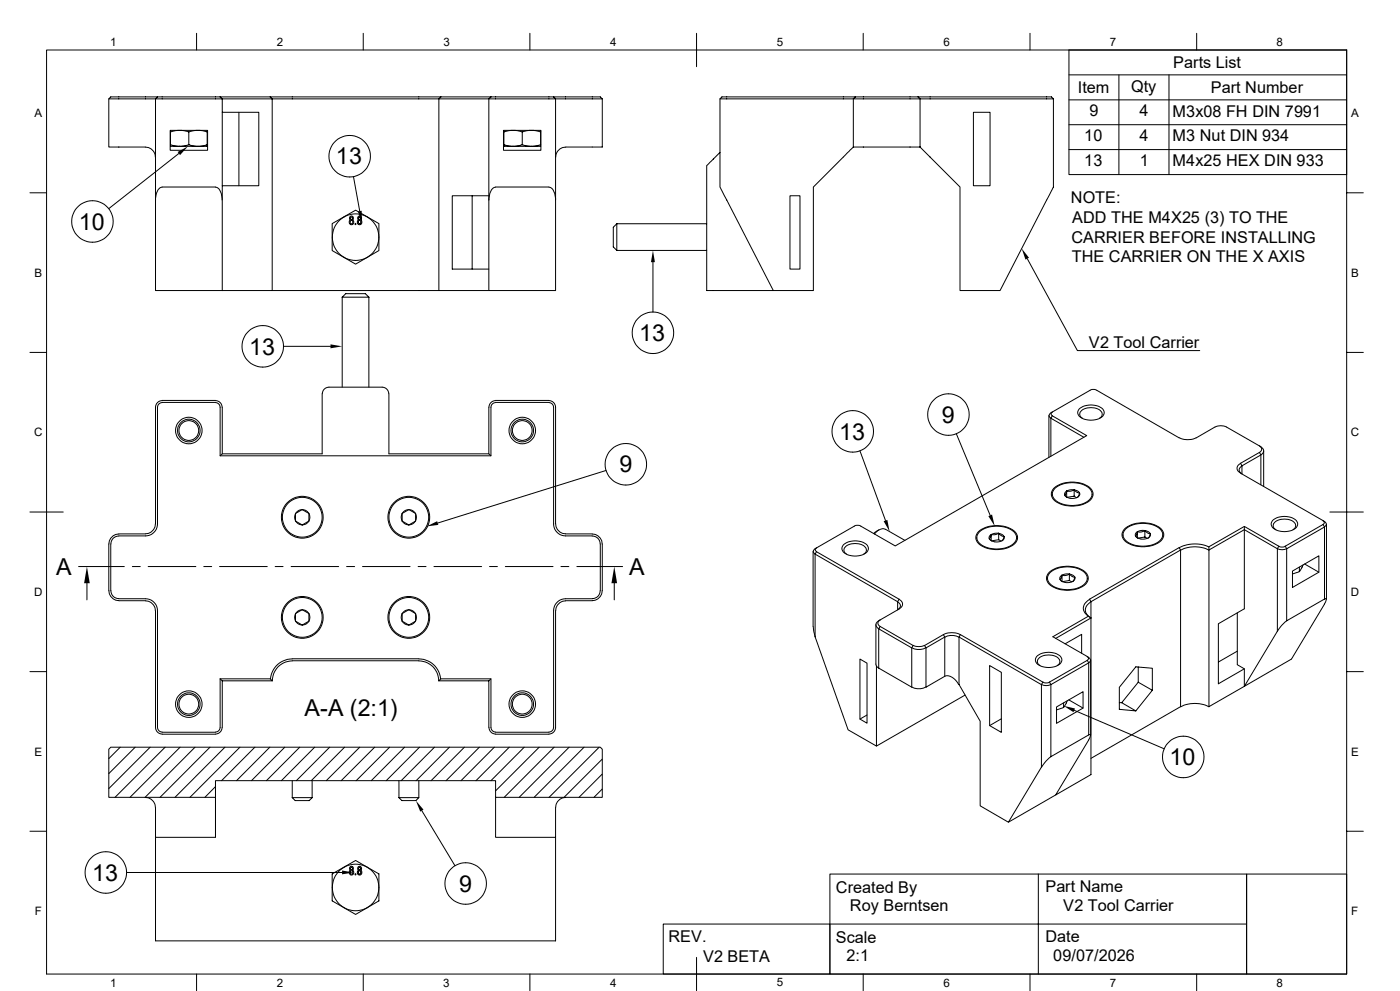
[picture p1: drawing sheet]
<svg xmlns="http://www.w3.org/2000/svg" width="420mm" height="297mm" viewBox="0 0 420 297" stroke-linecap="round" stroke-linejoin="round" font-family="sans-serif">
<g fill="none" stroke="#000" stroke-width=".3">
<path d="M14 15h390v276.9h-390zM59 10v5M109 10v5M159 10v5M209 10v10M259 10v5M309 10v5M359 10v5M404 15h-83.3v37.3h83.3M32.6 29.6v14.5h11a3 3 0 0 1 3 3M47.2 29h-14l-.6 .6h14.1v57.5h35M47.2 29h18.8"/>
<path d="M47.2 29l-.5 .6h20M51.1 39.1h11.2v5.9h-11.2zM51.1 39.1v.4M56.6 39.5l-2.1-.4h-1.6l-1.8 .4v3.8M62.1 39.1v4.2M62.1 39.5l-2.1-.4h-1.6l-1.8 .4v3.8M66 29h15.1M66 29l.7 .6M66.7 33.7h10.9v22h-10.9M66.7 29.6v57.5M66.7 29.6h15M71.7 33.7v22"/>
<path d="M81.1 29h51.1M81.1 29l.6 .6M81.7 29.6h50M131.7 29.6v57.5h-44h-6v-57.5M131.7 29.6h14.9v57.5h20.1v-57.5M132.2 29l-.5 .6M132.2 29h15.1M147.3 29h18.8M147.3 29l-.7 .6h20.1M151 39.1h11.3v5.9h-11.3zM151.2 39.1v.4M156.7 39.5l-2.1-.4-2 .1-1.4 .3v3.8"/>
<path d="M162.2 39.1v4.2M162.2 39.5l-2.1-.4-2 .1-1.4 .3v3.8M166.1 29h14l.6 .6M166.1 29l.6 .6M166.7 29.6h14M180.7 29.6v14.5h-11a3.1 3.1 0 0 0-3 3M216 29.6v26.4l16 31.1h12v-31.1l12-11.9M256.6 29h-40l-.6 .6h40v14.5h20M256.6 29h18.8M256.6 29l-.6 .6h20M275.4 29h40l.6 .6M275.4 29l.6 .6"/>
<path d="M276 29.6h40M276 29.6v14.5M292 33.7h5v22h-5zM316 29.6v26.4l-16 31.1h-12v-31.1l-12-11.9M320.7 22.4h83.3M320.7 29.9h83.3M320.7 37.4h83.3M335.7 22.4v29.9M350.7 22.4v29.9M9 57.8h5M48.6 56h16M48.6 56.1a2.75 2.75 0 0 0-1.9 2.8v1"/>
<path d="M51.1 43.3v.6h2.8M51.1 43.3l2.8 .6M53.6 46l-21 16.5M56.6 43.3l2.3 .6 1.6-.1 1.6-.5M56.6 43.3l-2.7 .6M62.1 43.3v.6h-8.2M64.6 56.1a2.75 2.75 0 0 1 1.9 2.8l.1 1M106 53l1.9 10.2M141.6 58.7v21.9M146.6 58.7h-10.9v21.9h10.9M148.7 56h16M148.7 56.1a2.75 2.75 0 0 0-1.9 2.8l-.1 1"/>
<path d="M151.2 43.3v.6h2.7M151.2 43.3l2.7 .6M156.7 43.3l2.2 .6 1.6-.1 1.7-.5M156.7 43.3l-2.8 .6M162.2 43.3v.6h-8.3M164.7 56.1a2.75 2.75 0 0 1 1.9 2.8l.1 1M216 45.7l-4 3.9v37.5h20M237 58.7h3v21.9h-3zM320.7 44.8h83.3M404 57.8h5M99.7 67l7-4 7 4v8.1l-7 4.1-7-4.1zM105 64.9l.7-.1 .3 .4v.5a.26 .26 0 0 0-.2 .3 .26 .26 0 0 0 .2 .2v.9l-.4 .3-.7-.3-.1-.9a.32 .32 0 0 0 .4-.3 .32 .32 0 0 0-.3-.3z"/>
<path d="M106.5 67h.3v.3h-.3zM107.4 65l.4-.3 .4 .1 .3 .4-.1 .5a.3 .3 0 0 0-.2 .3 .3 .3 0 0 0 .3 .3v.7l-.8 .4-.4-.4v-.8a.3 .3 0 0 0 .3-.3 .3 .3 0 0 0-.3-.3zM185 67.1l-1 1v5.9l1 1.1M185 67.1v8M185 67.1h27M185 75.1h27M195.9 78.6v14.9M308.2 77.6l15 27.5h36.7M102.7 89.1l1-1.1h5.9l1.1 1.1M102.7 89.1h8M102.7 89.1v26.9M110.7 89.1v26.9"/>
<path d="M131.7 87.1h14.9M9 105.6h5M85.1 103.8h14M116.6 118a2.02 2.02 0 0 0-2-2h-15.9a2.02 2.02 0 0 0-2 2l-.1 18h-29.9M116.7 118v18h29.9M329 117a1.99 1.99 0 0 0-2 0l-11.3 6.5a.98 .98 0 0 0-.9 .8 .98 .98 0 0 0 .5 1M329 117l24.7 14.2M404 105.6h5M48.6 120.6h16M48.6 120h16M48.6 120.7a1.45 1.45 0 0 0-1.4 1.3v35a3.6 3.6 0 0 1-3.6 3.6h-8a2.38 2.38 0 0 0-2.3 2.4M48.6 120.1a2.02 2.02 0 0 0-1.9 1.9v35"/>
<path d="M64.6 120.1a2.02 2.02 0 0 1 2 1.9M64.6 120.6a1.45 1.45 0 0 1 1.4 1.4v14.6h81.3v-14.6a1.45 1.45 0 0 1 1.4-1.3M66.7 122v14l-.7 .6M146.6 122v14l.7 .6M148.7 120.6h16M148.7 120h16M148.7 120.1a2.02 2.02 0 0 0-2 1.9M164.7 120.1a2.02 2.02 0 0 1 2 1.9v35M164.7 120.6a1.45 1.45 0 0 1 1.4 1.4v35a3.6 3.6 0 0 0 3.6 3.6l8 .1a2.38 2.38 0 0 1 2.4 2.3l-.1 14a2.31 2.31 0 0 1-2.3 2.4M258 135.1l7.6 20.9M286.9 130l10.2 24.5M314.7 124.5v12.6"/>
<path d="M315.3 125.3l.4-.7 10.3 6-57.4 33-10.4-5.9a1.99 1.99 0 0 0-1.9 0l-11.8 6.8M315.3 125.3l9.9 5.8M315.3 125.3v11.4M315.7 123.5a.57 .57 0 0 0-.4 .5 .57 .57 0 0 0 .4 .6M323.7 122.6a5.5 5.5 0 0 1 7.3 .3 1.89 1.89 0 0 1-1.4 2.6 5.5 5.5 0 0 1-6.1-1.1l-.2-.7zM324.7 125.3a1.5 1.5 0 0 1-.7-1.5 1.5 1.5 0 0 1 1.2-1.2 4.6 4.6 0 0 1 5.3 1l.1 .9-.7 .8M353.8 131.2a5.7 5.7 0 0 0 5.1 0M364.5 128l-5.6 3.2M364.5 128a4 4 0 0 1 3.4 0l9.9 5.6M372.2 138.9a1.51 1.51 0 0 0-1.1 1.4 1.51 1.51 0 0 0 1.1 1.5M372.6 139.6v2.4M372.6 139.7a1.22 1.22 0 0 0-.9 1.1 1.22 1.22 0 0 0 .8 1.2"/>
<path d="M377.8 135.6l-5.6 3.3 .4 .7M377.8 135.6l.4 .8M377.8 133.6a1.04 1.04 0 0 1 .7 1 1.04 1.04 0 0 1-.7 1M377.8 133.6l.4 .3M378.2 133.9a1.24 1.24 0 0 1 .9 1.2 1.24 1.24 0 0 1-.9 1.2M378.2 136.4l-5.6 3.2M378.2 136.4v8.9M379.1 135.1v10.7M9 153.5h10M46.6 157a3 3 0 0 1-3 3M88.6 153.9l1.4-.8a1.54 1.54 0 0 1 1.9 .4h.2a1.26 1.26 0 0 1 .6 1.7v.2a1.22 1.22 0 0 1-1.1 1.4l-.3 .2a1.16 1.16 0 0 1-1.7-.3l-.4-.2a1.26 1.26 0 0 1-.6-1.6zM120.6 156.2l2 1.2"/>
<path d="M120.6 153.9l1.4-.8a1.54 1.54 0 0 1 2 .4h.1a1.26 1.26 0 0 1 .6 1.7v.2a1.22 1.22 0 0 1-1.1 1.4l-1 .6M120.6 153.9l-.2 1.1 .2 1.2M120.6 156.2l.9 .8 1.1 .3M120.6 153.9a2.29 2.29 0 0 1 4 0 2.29 2.29 0 0 1-2 3.4M120.7 153.9v2.3M166.7 157a3 3 0 0 0 3 3M181.8 141l-50.5 15.8M262.9 159.3l-.8 .6M263.7 158.8l-.8 .5M265.6 158.6l5.9 3.4M265.6 158.7a2.89 2.89 0 0 0-3.3 1.4M293.5 159.4a9 9 0 0 1 11 0 2.54 2.54 0 0 1-.9 4.2 9.3 9.3 0 0 1-10.1-.7 2.36 2.36 0 0 1 0-3.5z"/>
<path d="M293.8 159.4a8.4 8.4 0 0 1 10.7 .4 2.42 2.42 0 0 1-1.3 3.7 8.9 8.9 0 0 1-9.4-.7 2.23 2.23 0 0 1 0-3.4zM299.6 159.9a1.46 1.46 0 0 1 1.6 1.6 2.96 2.96 0 0 1-4.4 0M299.6 159.9h-1.2l-1 .3M299.6 159.8l-.9 .4h-1.4M299.6 159.8l1.1 .9a.43 .43 0 0 1 .5 .2 .43 .43 0 0 1-.2 .5l-.3 .7M299.6 159.8v2M315.6 148.1v.2M316.1 146.3a9 9 0 0 1 11.1 0 2.54 2.54 0 0 1-1 4.2 9.3 9.3 0 0 1-10.1-.7 2.36 2.36 0 0 1 0-3.5zM316.5 146.3a8.4 8.4 0 0 1 10.7 .5 2.42 2.42 0 0 1-1.3 3.7 8.9 8.9 0 0 1-9.4-.7 2.23 2.23 0 0 1 0-3.5zM319.4 148.4l.7 .7 2.1-.4M319.4 148.4a3.1 3.1 0 0 0 3.9 .6M320 147.2l-.6 1.2"/>
<path d="M320 147.2v1.8M320 147.2l-.6 .5v.7M322.2 146.8l-1.1 .4h-1.1M322.2 146.8l.8 .7 .8 .2M322.2 146.8v1.9M322.2 148.7l.8 .5M322.2 146.8h-1.1l-1.1 .4M322.2 146.8l1.1 .4 .5 .5M323.8 147.7l-.5 1.3M323.8 147.7v.7l-.5 .6M327.7 148.1v.2M337.4 158.5a9 9 0 0 1 11 0 2.54 2.54 0 0 1-1 4.2 9.3 9.3 0 0 1-10-.7 2.36 2.36 0 0 1 0-3.5z"/>
<path d="M337.7 158.5a8.4 8.4 0 0 1 10.7 .5 2.42 2.42 0 0 1-1.3 3.7 8.9 8.9 0 0 1-9.4-.7 2.23 2.23 0 0 1 0-3.5zM341.2 159.3l-.6 1.4M341.2 159.3v1.9M341.2 159.3l-.5 .6v.7M343.5 159l-1.3 .5-1-.2M343.5 159l.7 .7 .9 .2M343.5 159v2M343.5 159h-1.2l-1.1 .3M343.5 159l1 .3 .6 .6M345.1 159.9a1.59 1.59 0 0 1-2 1.7 2.64 2.64 0 0 1-2.4-1M345.1 159.9l-.6 1.3M372.2 141.8l24.7 14.2"/>
<path d="M373.3 157.8v.9l9.9 5.8M381.8 156a5.5 5.5 0 0 1 7.3 .3 1.89 1.89 0 0 1-1.5 2.6 5.5 5.5 0 0 1-6-1.1l-.3-.7zM382.7 158.8a1.5 1.5 0 0 1-.7-1.6 1.5 1.5 0 0 1 1.3-1.2 4.6 4.6 0 0 1 5.3 1v.9l-.7 .9M396.9 156.1a.57 .57 0 0 1 .4 .5 .57 .57 0 0 1-.4 .6M396.9 157.2l-11.3 6.5M396.9 157.2l.4 .7M396.9 156l.4 .3M397.3 156.3a.84 .84 0 0 1 .6 .8 .84 .84 0 0 1-.6 .8M397.3 157.9v21.6l-11.3 6.6M397.3 157.9l-11.3 6.6M397.9 157.1v22.5M398.9 153.5h10.1"/>
<path d="M23.6 169.8h13.7M26.1 174.8v5M32.6 163v14M32.7 177a3 3 0 0 0 2.9 3M33.2 163v14M33.3 177a2.31 2.31 0 0 0 2.3 2.4M35.6 179.5h8a3.6 3.6 0 0 1 3.6 3.5v35a1.45 1.45 0 0 0 1.4 1.4l16 .1a1.53 1.53 0 0 0 1.4-1.5v-14.5M39.7 169.8h2.4M43.6 160l-8 .1a3 3 0 0 0-2.9 2.9M44.4 169.8h14.4M61.1 169.8h2.4M65.9 169.8h14.3"/>
<path d="M82.5 169.8h2.4M87.3 169.8h14.3M104 169.8h2.4M108.8 169.8h14.2M125.4 169.8h2.4M130.2 169.8h14.3M146.9 169.8h2.3M151.6 169.8h14.3M168.3 169.8h2.3M169.7 160l8 .1a3 3 0 0 1 2.9 2.9l.1 14a3.1 3.1 0 0 1-3 3M173.1 169.8h13.7M177.7 179.5h-8a3.6 3.6 0 0 0-3.6 3.5v35a1.53 1.53 0 0 1-1.4 1.5l-16-.1a1.45 1.45 0 0 1-1.4-1.4v-14.5h-15.1l-.5 .5"/>
<path d="M184.3 174.8v5M243.9 165.3v22.5M244.5 166.1v24.7l9.9 27.9 8.5 4.9v-24M244.5 166.1l.4-.7 24.8 14.2-.4 .7M244.5 166.1l24.8 14.2M244.6 164.5a.84 .84 0 0 0-.6 .8 .84 .84 0 0 0 .6 .8M245 164.2a.57 .57 0 0 0-.4 .6 .57 .57 0 0 0 .4 .5M253 163.3a5.5 5.5 0 0 1 7.3 .4 1.89 1.89 0 0 1-1.4 2.5 5.5 5.5 0 0 1-6.1-1.1l-.2-.7zM254 166.1a1.5 1.5 0 0 1-.8-1.6 1.5 1.5 0 0 1 1.3-1.2 4.6 4.6 0 0 1 5.3 1v1l-.7 .8M269.7 179.6a1.51 1.51 0 0 1 1.1 1.5 1.51 1.51 0 0 1-1.1 1.4M293 161.1v.3M296.8 161.5l.7 .6 2.1-.3"/>
<path d="M297.3 160.2l-.5 1.3M297.3 160.2v1.9M297.4 160.2l-.6 .6v.7M299.6 161.8l.7 .4M305 161.1v.3M314.2 173.3v.3M314.7 171.6a9 9 0 0 1 11 0 2.54 2.54 0 0 1-.9 4.2 9.3 9.3 0 0 1-10.1-.8 2.36 2.36 0 0 1 0-3.4zM315 171.6a8.4 8.4 0 0 1 10.7 .4 2.42 2.42 0 0 1-1.3 3.7 8.9 8.9 0 0 1-9.4-.7 2.23 2.23 0 0 1 0-3.4zM318 173.7l.7 .6 2.1-.3M318.6 172.4l-.6 1.3M318.6 172.4v1.8M318.6 172.4l-.6 .6v.7"/>
<path d="M320.8 172h-1.2l-1 .4M320.8 172l1 .4 .6 .6M320.8 172l-1 .5-1.2-.1M320.8 172l.7 .7 1 .3M320.8 172v2M320.8 174l.8 .4M322.4 173a1.59 1.59 0 0 1-2 1.6 2.64 2.64 0 0 1-2.4-.9M322.5 173l-.6 1.3M326.2 173.3v.3M326.9 179.6a2.75 2.75 0 0 0-1.9 2.4 2.75 2.75 0 0 0 1.5 2.7M336.8 160.3v.2M340.6 160.7l.7 .6 2.2-.3"/>
<path d="M343.5 161l.7 .4M348.9 160.3v.2M353.7 164.1l-26.8 15.5 .4 .7M353.7 164.1l.5 .7M354.2 164.8v47l-26.9 15.5M354.2 164.8l-26.9 15.5M354.2 164.9a9.3 9.3 0 0 1 8.5 0M362.6 163.9a10.3 10.3 0 0 0-8.8 .2M362.7 164.8l10.6-6.1v23.8l-7.8 4.4v18l7.8-4.5M362.7 164.8v47l10.6-6.1v-5.3l-2.1-1.2v-15.5M383.2 164.5v24.7M383.2 164.4a3.1 3.1 0 0 0 2.8 0"/>
<path d="M383.6 163.7l-10.3-5.9-10.6 6.1v.9M383.6 163.7l-.4 .8M383.6 163.7a1.99 1.99 0 0 0 2 0M385.6 163.7l.4 .8M386 164.5v21.6M387.7 171.2l7.9-4.6v4.9l-7.9 4.6zM389.8 171.3l-2.1 .7M389.8 170v1.3M390.9 169.3l-1.1 2M391.4 169l4.2 2.5M397.3 179.5l.4-.1a1.18 1.18 0 0 1-.4 1.7M35.6 180l8 .1a3 3 0 0 1 3 2.9"/>
<path d="M46.7 183v35a2.02 2.02 0 0 0 1.9 2M88.6 183.9l1.4-.8a1.21 1.21 0 0 1 1.7 .2l.4 .3a1.26 1.26 0 0 1 .6 1.6v.2a1.23 1.23 0 0 1-1.1 1.4l-.3 .2a1.54 1.54 0 0 1-1.9-.4l-.2-.1a1.26 1.26 0 0 1-.6-1.6zM120.6 186.2l2 1.1M120.6 183.9l1.4-.8a1.16 1.16 0 0 1 1.7 .2l.4 .3a1.26 1.26 0 0 1 .6 1.6v.2a1.23 1.23 0 0 1-1.1 1.4l-1 .5M120.6 183.9l-.2 1.1 .2 1.2M120.6 186.2l.9 .8 1.1 .3M120.6 183.9a2.29 2.29 0 0 1 4 0 2.29 2.29 0 0 1-2 3.4M120.7 183.9v2.3M166.7 183v35a2.02 2.02 0 0 1-2 2M177.7 180l-8 .1a3 3 0 0 0-3 2.9M244 187.8l.6 3M258 197.5l2.1 1.3v17.9l-2.1-1.2z"/>
<path d="M262.8 187.2v11.9l.2 .6 .7 .5M263.6 188.5l9.9 5.7M263.6 188.5v11.7M264 187.7l9.9 5.8-.4 .7M264 187.7l-.4 .8M264 185.8a1.04 1.04 0 0 0-.6 1 1.04 1.04 0 0 0 .6 .9M264 185.8a1.36 1.36 0 0 0-1.2 1.2 1.36 1.36 0 0 0 .9 1.4M269.2 180.4a1.22 1.22 0 0 1 .9 1.1 1.22 1.22 0 0 1-.8 1.2M269.3 180.3v2.5M269.7 182.5l-5.7 3.3M273.5 194.2v11.8l-9.9-5.8M273.6 194.1a4.5 4.5 0 0 0 4.1 0"/>
<path d="M273.9 193.4a4 4 0 0 0 3.4 0M277.8 194.2v11.8l5.6-3.3M283 190.2l-5.6 3.3 .4 .7M283 190.2l.4 .7M283 190.2a5.7 5.7 0 0 1 5.1 0M283.4 190.9l-5.6 3.3M283.4 190.9v11.8M283.5 191a4.5 4.5 0 0 1 4.1 0M287.7 190.9l.4-.7 24.7 14.2-.4 .8M287.7 190.9l24.7 14.3M287.7 190.9v14.2l6.3 11.1v25.3l8.5 4.9 9.9-16.5M296.9 199.5l3.5 2v18l-3.5-2z"/>
<path d="M311 196.7a5.5 5.5 0 0 1 7.3 .4 1.89 1.89 0 0 1-1.4 2.5 5.5 5.5 0 0 1-6.1-1.1l-.2-.7zM312 199.5a1.5 1.5 0 0 1-.7-1.6 1.5 1.5 0 0 1 1.2-1.2 4.6 4.6 0 0 1 5.3 1l.1 1-.7 .8M319.5 193l5-2.9v5.7M326.1 196.8a.57 .57 0 0 1 .5 .6 .57 .57 0 0 1-.5 .5M326.2 197.9l.4 .8M326.2 197.9l-11.4 6.5M326.2 196.8l.4 .2M326.6 197.1a.84 .84 0 0 1 .6 .8 .84 .84 0 0 1-.6 .8M326.6 198.7v21.6l-11.3 6.5M326.6 198.7l-11.3 6.5M327.2 197.9v22.4M327.3 185.2l-.8-.5-10.7 6.1 10.4 6"/>
<path d="M327.3 180.3v51.9l-10.6 6.1 9.9-16.5M327.3 185.2l-10.6 6.1M327.3 180.4a2.55 2.55 0 0 0-1.7 2.4 2.55 2.55 0 0 0 1.7 2.4M341.5 199.9v4.6l4.2 2.4-5 6.2M371.2 195.2l-5.7 3.2M386 186.1l-1.4 1.2-1.4 1.9M397.3 181.1l-9.9 16.4-14.1 8.2 9.9-16.5M9 201.3h5M66 203.5h15.1l.6 .5M66 203.5l.7 .5h15M66.6 218a2.02 2.02 0 0 1-2 2M66.7 204v14"/>
<path d="M81.7 204a6 6 0 0 1 6-6l37.9 .1a5.9 5.9 0 0 1 6 5.9M131.7 204h14.9M132.2 203.5a6.6 6.6 0 0 0-6.6-6.1l-37.9 .1a6.5 6.5 0 0 0-6.5 6M146.7 218a2.02 2.02 0 0 0 2 2M147.3 203.5l-.7 .5v14M260.1 214.3l-2.1 1.2M273.6 205.9a4.5 4.5 0 0 0 4.1 0M283.4 202.7a3.8 3.8 0 0 1 4.2 2.5M289.5 208.3l-26.6 15.3M300.4 215.4l-3.5 2.1M312.4 205.2v24.7M312.5 205.1a3.1 3.1 0 0 0 2.8 0"/>
<path d="M312.9 204.4a1.99 1.99 0 0 0 1.9 0M314.8 204.4l.5 .8M315.3 205.2v21.6M316.9 211.9l8-4.6v4.9l-8 4.6zM319.1 212l-2.2 .7M319.1 210.7v1.3M320.2 210.1l-1.1 1.9M320.6 209.8l4.3 2.4M322.3 212.9l26.9 11.5M335.8 210.6h.7M341.5 204.5l-5 6.1 4.2 2.5-4.9-.5v-6.6l4.9-6.1 5 .4v6.6M354.2 211.8a9.3 9.3 0 0 1 8.5 0"/>
<path d="M404 201.3h5M32.6 224.5l.6-.6h146.9l.6 .6v14.5h-32v-5h-84.1v5h-32zM36.1 223.9l-3.5 3.5M40.6 223.9l-8 8M43.6 239a3 3 0 0 1 3 3M45 223.9l-12.4 12.4M48.6 220h16M49.5 223.9l-15 15.1M54 223.9l-15 15.1M58.5 223.9l-15 15.1M63 223.9l-15 15.1M64.6 235.8l-3.1 3.2"/>
<path d="M64.6 239v12h-17.9M67.5 223.9l-15 15.1M72 223.9l-15 15.1M76.5 223.9l-10 10.1M80.9 223.9l-9.9 10.1M85.4 223.9l-10 10.1M87.7 239.1h5.9M87.7 234v5.1M89.9 223.9l-10 10.1M93.6 234v5.1l-.8 .8h-4.2l-.9-.8M94.4 223.9l-10 10.1M98.9 223.9l-10 10.1"/>
<path d="M103.4 223.9l-10 10.1M107.9 223.9l-10 10.1M112.4 223.9l-10 10.1M116.9 223.9l-10.1 10.1M119.7 239.1h5.9M119.7 234v5.1M121.4 223.9l-10 10.1M125.6 234v5.1l-.8 .8h-4.2l-.9-.8M125.9 223.9l-10 10.1M130.3 223.9l-9.9 10.1M134.8 223.9l-10 10.1M139.3 223.9l-10 10.1"/>
<path d="M143.8 223.9l-10 10.1M148.3 223.9l-10 10.1M148.7 220h16M148.7 239v12h18M152.8 223.9l-10 10.1M157.3 223.9l-10 10.1M161.8 223.9l-13.2 13.2M166.2 223.9l-14.9 15.1M169.7 239a3 3 0 0 0-3 3M170.7 223.9l-15 15.1M175.2 223.9l-15 15.1M179.7 223.9l-15 15.1"/>
<path d="M180.6 227.5l-11.4 11.5M180.6 232l-6.9 7M180.6 236.5l-2.4 2.5M315.3 226.8l-1.4 1.2-1.4 1.9M316.7 238.3l-14.2 8.1M326.6 220.3l.3-.2a1.18 1.18 0 0 1-.3 1.7M9 249.1h5M105 259.8l.7-.1 .3 .4v.5a.26 .26 0 0 0-.2 .3 .26 .26 0 0 0 .2 .2v.9l-.4 .3-.7-.3-.1-.9a.32 .32 0 0 0 .4-.3 .32 .32 0 0 0-.3-.3zM107.4 259.9l.4-.3 .4 .1 .3 .4-.1 .5a.3 .3 0 0 0-.2 .3 .3 .3 0 0 0 .3 .3v.7l-.8 .4-.4-.4v-.8a.3 .3 0 0 0 .3-.3 .3 .3 0 0 0-.3-.3zM126.5 243l10 16.5M166.7 242v40h-120v-40M404 249.1h5"/>
<path d="M38 261.5h64.6M99.7 261.9l7-4 7 4v8.1l-7 4.1-7-4.1zM106.5 261.9h.3v.3h-.3zM199 276.9h50v15h-50zM249 262h125v29.9h-125zM249 276.9h125M311.5 262v29.9M374 262h30v29.9h-30zM59 291.9v5M109 291.9v5M159 291.9v5M209 286.9v10"/>
<path d="M259 291.9v5M309 291.9v5M359 291.9v5"/>
<circle cx="104.9" cy="46.8" r="6.2"/>
<circle cx="27.7" cy="66.4" r="6.2"/>
<circle cx="105.5" cy="65.4" r=".36"/>
<circle cx="105.5" cy="66.6" r=".48"/>
<circle cx="106.7" cy="71.1" r="7"/>
<circle cx="107.9" cy="66.5" r=".48"/>
<circle cx="107.9" cy="65.4" r=".36"/>
<circle cx="195.9" cy="99.7" r="6.2"/>
<circle cx="78.8" cy="103.8" r="6.2"/>
<circle cx="56.6" cy="129" r="3.4"/>
<circle cx="56.6" cy="129" r="4"/>
<circle cx="56.6" cy="129" r="2.97"/>
<circle cx="156.7" cy="129" r="3.4"/>
<circle cx="156.7" cy="129" r="4"/>
<circle cx="156.7" cy="129" r="2.97"/>
<circle cx="187.8" cy="139.2" r="6.2"/>
<circle cx="255.8" cy="129.3" r="6.2"/>
<circle cx="284.5" cy="124.2" r="6.2"/>
<circle cx="90.7" cy="155" r="6.3"/>
<circle cx="90.7" cy="155" r="2.29"/>
<circle cx="90.7" cy="155" r="6"/>
<circle cx="122.6" cy="155" r="6.3"/>
<circle cx="122.6" cy="155" r="6"/>
<circle cx="90.7" cy="185" r="6.3"/>
<circle cx="90.7" cy="185" r="2.29"/>
<circle cx="90.7" cy="185" r="6"/>
<circle cx="122.6" cy="185" r="6.3"/>
<circle cx="122.6" cy="185" r="6"/>
<circle cx="56.6" cy="211" r="3.4"/>
<circle cx="56.6" cy="211" r="4"/>
<circle cx="56.6" cy="211" r="2.97"/>
<circle cx="156.7" cy="211" r="3.4"/>
<circle cx="156.7" cy="211" r="4"/>
<circle cx="156.7" cy="211" r="2.97"/>
<circle cx="355" cy="226.9" r="6.2"/>
<circle cx="31.8" cy="261.5" r="6.2"/>
<circle cx="105.5" cy="260.3" r=".36"/>
<circle cx="105.5" cy="261.5" r=".48"/>
<circle cx="106.7" cy="266" r="7"/>
<circle cx="107.9" cy="261.4" r=".48"/>
<circle cx="107.9" cy="260.3" r=".36"/>
<circle cx="139.7" cy="264.8" r="6.2"/>
</g>
<g fill="#000">
<path d="M53.3 45.6l3.1-1.7-2.4 2.6zM107.4 63.4l1.1-.2v3.5zM195.9 75.1l.6 3.5h-1.2zM306.5 74.5l2.2 2.8-1.1 .5zM99.1 103.2l3.6 .6-3.6 .6zM128 157.8l3.1-1.6 .4 1.1zM265.1 156.2l1.1-.4 .7 3.5zM296.5 154.7l1.1-.5 .8 3.5zM26.1 169.8l.8 5h-1.7zM184.3 169.8l.8 5h-1.7zM319.1 211.5l3.4 .8-.5 1.1zM124.8 239.9l2.2 2.8-.9 .5z"/>
<path d="M102.6 260.9l3.5 .6-3.5 .5z"/>
</g>
<g font-size="7">
<text x="100.8" y="49.3">13</text>
<text x="23.7" y="68.9">10</text>
<text x="74.7" y="106.3">13</text>
<text x="191.8" y="102.2">13</text>
<text x="251.7" y="131.7">13</text>
<text x="282.6" y="126.7">9</text>
<text x="185.8" y="141.6">9</text>
<text x="16.9" y="172.3">A</text>
<text x="188.8" y="172.3">A</text>
<text x="91.4" y="214.6">A-A (2:1)</text>
<text x="350.9" y="229.4">10</text>
<text x="27.6" y="263.9">13</text>
<text x="137.8" y="267.3">9</text>
</g>
<g font-size="4.9">
<text x="352" y="20.4">Parts List</text>
<text x="323.3" y="27.9">Item</text>
<text x="339.3" y="27.4">Qty</text>
<text x="363.2" y="27.9">Part Number</text>
<text x="326.8" y="34.8">9</text>
<text x="341.9" y="34.8">4</text>
<text x="351.8" y="34.9">M3x08 FH DIN 7991</text>
<text x="325.3" y="42.3">10</text>
<text x="341.9" y="42.3">4</text>
<text x="351.8" y="42.4">M3 Nut DIN 934</text>
<text x="325.3" y="49.7">13</text>
<text x="342" y="49.7">1</text>
<text x="351.8" y="49.9">M4x25 HEX DIN 933</text>
<text x="321.3" y="61">NOTE:</text>
<text x="321.6" y="66.8">ADD THE M4X25 (3) TO THE</text>
<text x="321.4" y="72.8">CARRIER BEFORE INSTALLING</text>
<text x="321.5" y="78.7">THE CARRIER ON THE X AXIS</text>
<text x="326.7" y="104.4">V2 Tool Carrier</text>
<text x="250.7" y="267.5">Created By</text>
<text x="313.6" y="267.5">Part Name</text>
<text x="255" y="273">Roy Berntsen</text>
<text x="319" y="273">V2 Tool Carrier</text>
<text x="200.6" y="282.4">REV.</text>
<text x="250.7" y="282.5">Scale</text>
<text x="254" y="288">2:1</text>
<text x="313.6" y="282.4">Date</text>
<text x="316" y="288">09/07/2026</text>
<text x="210.9" y="288.5">V2 BETA</text>
</g>
<g font-size="3.5">
<text x="33" y="13.7">1</text>
<text x="83" y="13.7">2</text>
<text x="133" y="13.7">3</text>
<text x="183" y="13.7">4</text>
<text x="233" y="13.7">5</text>
<text x="283" y="13.7">6</text>
<text x="333" y="13.7">7</text>
<text x="383" y="13.7">8</text>
<text x="10.3" y="35.1">A</text>
<text x="405.3" y="35.1">A</text>
<text x="10.3" y="83">B</text>
<text x="405.3" y="83">B</text>
<text x="10.2" y="130.8">C</text>
<text x="405.2" y="130.8">C</text>
<text x="10.2" y="178.6">D</text>
<text x="405.2" y="178.6">D</text>
<text x="10.3" y="226.4">E</text>
<text x="405.3" y="226.4">E</text>
<text x="10.4" y="274.3">F</text>
<text x="405.4" y="274.3">F</text>
<text x="33" y="295.7">1</text>
<text x="83" y="295.7">2</text>
<text x="133" y="295.7">3</text>
<text x="183" y="295.7">4</text>
<text x="233" y="295.7">5</text>
<text x="283" y="295.7">6</text>
<text x="333" y="295.7">7</text>
<text x="383" y="295.7">8</text>
</g>
</svg>
